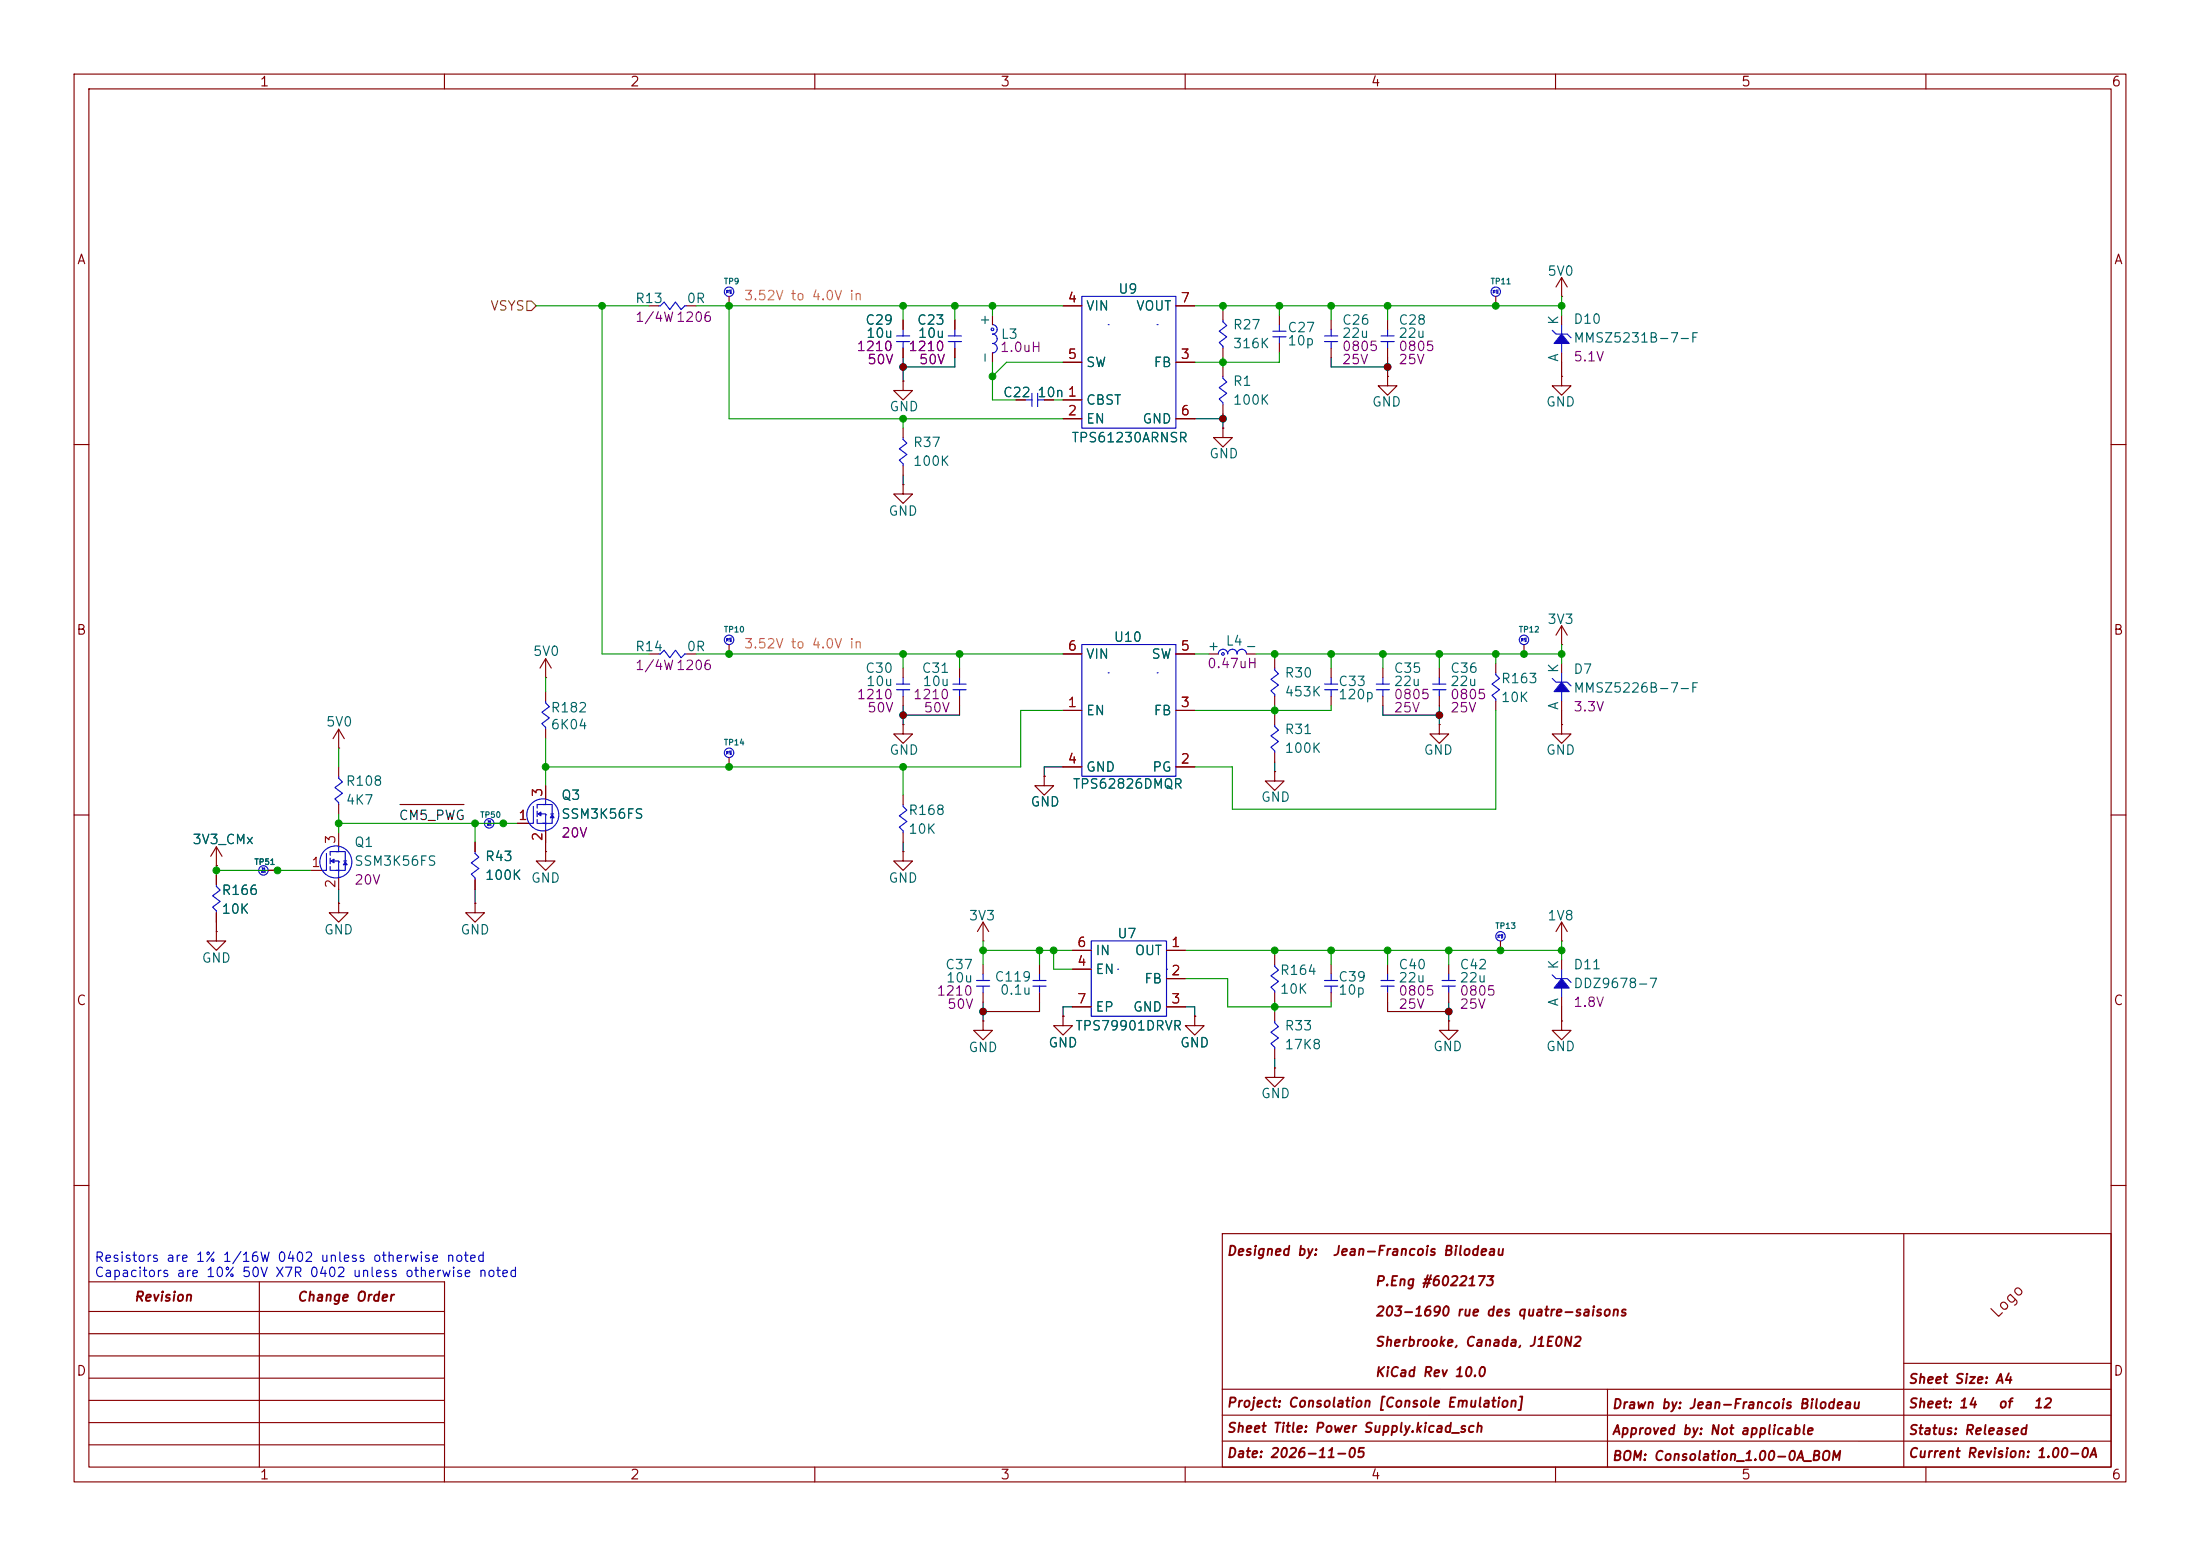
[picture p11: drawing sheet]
<svg xmlns="http://www.w3.org/2000/svg" width="297mm" height="210mm" viewBox="0 0 297 210" stroke-linecap="round" stroke-linejoin="round" font-family="sans-serif">
<g fill="none" stroke="#840000" stroke-width=".15">
<path d="M10 10h277v190h-277zM12 12h273v186h-273zM60 10v2M110 10v2M160 10v2M210 10v2M260 10v2M10 60h2M285 60h2M10 110h2M285 110h2M10 160h2"/>
<path d="M12 173h48v27M12 177h48M35 173v25M165 166.5h120v31.5h-120zM257 166.5v31.5M285 160h2M12 180h48M12 183h48M12 186h48M12 189h48M12 192h48M12 195h48"/>
<path d="M110 198v2M160 198v2M165 194.5h120M165 191h120M165 187.5h120M210 198v2M217 187.5v10.5M257 184h28M260 198v2"/>
</g>
<g fill="#00f">
<path d="M72.6 109.9l.4-.3v.5z"/>
<path d="M74.5 110l.3 .4h-.5z"/>
</g>
<g fill="none" stroke="#00f" stroke-width=".15">
<path d="M128 46.1h1.8M128 45.3h1.8M128.9 44.5v.8M128.9 46.1v.9M45.7 104.8v.2l.5 .5-1 .8 1 .8-1 .7 .5 .5v.3M72 108.8v2.3h-.5M72.5 109.5v.7M72.5 110.6v.5M72.6 111.1h1.1v.9M72.6 109.9l.4-.3v.5zM72.9 109.9h.8v1.4M73.3 108.6h1.2v1.3"/>
<path d="M73.7 108v.6h-1.2v.5M73.7 110h.1M74.4 109.9h.3M74.5 110.2v.9h-1.2M74.5 110l.3 .4h-.5zM186.4 133.1h1.8M186.4 132.3h1.8M187.3 131.4v.9M187.3 133.1v.9M194.7 133.1h1.8M194.7 132.3h1.8M195.6 131.4v.9"/>
<path d="M195.6 133.1v.9M209.5 131.6l.6 .5h.7M210.8 132.1h.8l.5 .5M210.8 130.8v1.3M210.8 133.4v1.2"/>
<circle cx="73.3" cy="110" r="2.16"/>
<circle cx="202.6" cy="126.4" r=".63"/>
</g>
<g fill="none" stroke="#840000" stroke-width=".15">
<path d="M128.9 43.2v1.3M128.9 47v1.3M45.7 98.4v2.6M45.7 98.4l-.7 1.3M45.7 98.4l.8 1.3M45.7 101h.1M45.7 103.5v1.3M45.7 108.6v1.3M69.8 111.1h1.6M73.7 106v1.8M73.7 112.1v1.6M29.2 125.7v1.3h1.3l-1.3 1.3-1.3-1.3h1.3"/>
<path d="M29.2 125.7h.1M45.7 121.9v1.3h1.3l-1.3 1.3-1.3-1.3h1.3M45.7 121.9h.1M64.1 121.9v1.3h1.3l-1.3 1.3-1.2-1.3h1.2M64.1 121.9h.1M187.3 130.2v1.2M187.3 134v1.3M195.6 137.8v1.3h1.2l-1.2 1.2-1.3-1.2h1.3M195.6 137.8h.1M195.6 130.2v1.2M195.6 134v1.3M202.6 127v1.3"/>
<path d="M210.8 127h.1M210.8 137.8v1.3h1.3l-1.3 1.2-1.3-1.2h1.3M210.8 137.8h.1M210.8 124.5l-.7 1.2M210.8 124.5l.8 1.2M210.8 124.5v2.5M210.8 129.5v1.3M210.8 134.6v1.3M172.1 144.1v1.3h-1.3l1.3 1.3 1.3-1.3h-1.3M172.1 144.1h.1"/>
</g>
<path d="M210.8 132.1l1 1.3h-2z" fill="#00f" stroke="#00f" stroke-width=".15"/>
<g fill="#00f">
<path d="M44.7 116.2l.4-.2v.5z"/>
<path d="M46.6 116.3l.3 .4h-.5z"/>
</g>
<g fill="none" stroke="#00f" stroke-width=".15">
<path d="M88.9 41.3h.3l.5-.5 .7 1 .8-1 .7 1 .6-.5h.2M121 46.1h1.8M121 45.3h1.8M121.9 59.1v.2l.5 .5-1 .8 1 .7-1 .8 .5 .5v.3M121.9 44.5v.8M121.9 46.1v.9M134 43.8a.64 .64 0 0 1 .6 .7 .64 .64 0 0 1-.6 .6 .64 .64 0 0 1 .6 .6 .64 .64 0 0 1-.6 .7M134 46.4a.64 .64 0 0 1 .6 .6 .64 .64 0 0 1-.6 .6M138.4 54h.9M139.3 53.1v1.8M140.1 54h.9M140.1 53.1v1.8"/>
<path d="M146 40h12.7v17.8h-12.7zM149.6 43.8h.1M156.2 43.8h.1M165.1 43.2v.2l.5 .5-1 .8 1 .8-1 .7 .5 .5v.3M165.1 50.8v.3l.5 .5-1 .7 1 .8-1 .7 .5 .6v.2M171.8 45.5h1.8M171.8 44.7h1.8M172.7 43.8v.9M172.7 45.5v.9M178.8 46.1h1.8M178.8 45.3h1.8M179.7 44.5v.8"/>
<path d="M179.7 46.1v.9M186.4 46.1h1.8M186.4 45.3h1.8M187.3 44.5v.8M187.3 46.1v.9M209.5 44.6l.6 .5h.7M210.8 45.1h.8l.5 .5M210.8 43.8v1.3M210.8 46.4v1.2M73.7 94.6v.3l.5 .5-1 .7 1 .8-1 .8 .5 .5v.2M88.9 88.3h.3l.5-.5 .7 1 .8-1 .7 1 .6-.5h.2M121 93.1h1.8"/>
<path d="M121 92.3h1.8M121.9 91.4v.9M121.9 93.1v.9M128.7 93.1h1.7M128.7 92.3h1.7M129.5 91.4v.9M129.5 93.1v.9M146 87h12.7v17.8h-12.7zM149.6 90.8h.1M156.2 90.8h.1M165.1 87.6a.63 .63 0 0 0-.6 .7M165.1 87.6a.64 .64 0 0 1 .6 .7 .63 .63 0 0 1 .7-.7"/>
<path d="M166.4 87.6a.64 .64 0 0 1 .6 .7 .63 .63 0 0 1 .6-.7M167.6 87.6a.64 .64 0 0 1 .7 .7M172.1 90.2v.2l.5 .5-1 .8 1 .8-1 .7 .5 .5v.3M172.1 97.8v.2l.5 .6-1 .7 1 .8-1 .7 .5 .5v.3M178.8 93.1h1.8M178.8 92.3h1.8M179.7 91.4v.9M179.7 93.1v.9M185.8 93.1h1.8M185.8 92.3h1.8M186.7 91.4v.9M186.7 93.1v.9"/>
<path d="M193.4 93.1h1.8M193.4 92.3h1.8M194.3 91.4v.9M194.3 93.1v.9M201.9 90.8v.3l.5 .5-1 .7 1 .8-1 .8 .5 .5v.2M209.5 91.6l.6 .5h.7M210.8 92.1h.8l.5 .5M210.8 90.8v1.3M210.8 93.3v1.3M29.2 119.4v.2l.5 .5-1 .8 1 .8-1 .7 .5 .5v.3M44.1 115.2v2.3h-.5M44.6 115.8v.8"/>
<path d="M44.6 117v.5M44.6 117.5h1.1v.9M44.7 116.2l.4-.2v.5zM45 116.2h.7v1.4M45.3 114.9h1.3v1.3M45.7 114.3v.6h-1.1v.5M45.7 116.3h.1M46.4 116.2h.4M46.6 116.6v.9h-1.3M46.6 116.3l.3 .4h-.5zM64.1 114.9v.3l.5 .5-1 .8 1 .7-1 .8 .5 .5v.2M121.9 108.6v.2l.5 .5-1 .8 1 .8-1 .7 .5 .5v.3"/>
<path d="M131.8 133.1h1.8M131.8 132.3h1.8M132.7 131.4v.9M132.7 133.1v.9M139.4 133.1h1.8M139.4 132.3h1.8M140.3 131.4v.9M140.3 133.1v.9M147.3 127h10.2v10.2h-10.2zM150.9 130.8h.1M157.5 130.8h.1M172.1 137.8v.2l.5 .6-1 .7 1 .8-1 .7 .5 .6v.2"/>
<path d="M172.1 130.2v.2l.5 .5-1 .8 1 .8-1 .7 .5 .5v.3M178.8 133.1h1.8M178.8 132.3h1.8M179.7 131.4v.9M179.7 133.1v.9"/>
<circle cx="98.4" cy="39.4" r=".63"/>
<circle cx="201.9" cy="39.4" r=".63"/>
<circle cx="134" cy="44.4" r=".18"/>
<circle cx="98.4" cy="86.4" r=".63"/>
<circle cx="165.1" cy="88.3" r=".18"/>
<circle cx="205.7" cy="86.4" r=".63"/>
<circle cx="35.6" cy="117.5" r=".63"/>
<circle cx="45.3" cy="116.3" r="2.16"/>
<circle cx="66" cy="111.1" r=".63"/>
<circle cx="98.4" cy="101.6" r=".63"/>
</g>
<g fill="none" stroke="#840000" stroke-width=".15">
<path d="M210.8 37.5v2.5M210.8 37.5l-.7 1.2M210.8 37.5l.8 1.2M87.6 41.3h1.3M92.7 41.3h1.3M98.4 40v1.3M121.9 51.4v1.3h-1.3l1.3 1.3 1.3-1.3h-1.3M121.9 51.4h.1M121.9 43.2v1.3M121.9 47v1.3M121.9 57.8v1.3M128.9 43.2v1.3"/>
<path d="M128.9 47v1.3M134 42.5v1.3M134 47.6v1.3M137.2 54h1.2M141 54h1.2M143.5 54h2.5M143.5 56.5h2.5M143.5 48.9h2.5M143.5 41.3h2.5M158.7 56.5h2.6M158.7 48.9h2.6M158.7 41.3h2.6"/>
<path d="M165.1 57.8v1.3h-1.3l1.3 1.2 1.3-1.2h-1.3M165.1 57.8h.1M165.1 41.9v1.3M165.1 47v1.3M165.1 49.5v1.3M165.1 54.6v1.3M172.7 42.5v1.3M172.7 46.4v1.2M179.7 43.2v1.3M179.7 47v1.3M187.3 50.8v1.3h1.3l-1.3 1.2-1.2-1.2h1.2M187.3 50.8h.1"/>
<path d="M187.3 43.2v1.3M187.3 47v1.3M201.9 40v1.3M210.8 50.8v1.3h1.3l-1.3 1.2-1.3-1.2h1.3M210.8 50.8h.1M210.8 40h.1M210.8 42.5v1.3M210.8 47.6v1.3M121.9 65.4v1.3h1.3l-1.3 1.2-1.3-1.2h1.3M121.9 65.4h.1M121.9 62.9v1.2M73.7 91.4h.1"/>
<path d="M73.7 88.9l-.8 1.3M73.7 88.9l.7 1.3M73.7 88.9v2.5M73.7 93.3v1.3M73.7 98.4v1.3M87.6 88.3h1.3M92.7 88.3h1.3M98.4 87v1.3M121.9 97.8v1.3h-1.3l1.3 1.2 1.3-1.2h-1.3M121.9 97.8h.1M121.9 90.2v1.2M121.9 94v1.3"/>
<path d="M129.5 90.2v1.2M129.5 94v1.3M143.5 88.3h2.5M143.5 95.9h2.5M158.7 88.3h2.6M158.7 95.9h2.6M163.2 88.3h1.3M168.3 88.3h1.2M172.1 88.9v1.3M172.1 94v1.3M172.1 96.5v1.3M179.7 90.2v1.2"/>
<path d="M179.7 94v1.3M186.7 90.2v1.2M186.7 94v1.3M194.3 97.8v1.3h1.3l-1.3 1.2-1.3-1.2h1.3M194.3 97.8h.1M194.3 90.2v1.2M194.3 94v1.3M201.9 89.5v1.3M201.9 94.6v1.3M205.7 87v1.3M210.8 87h.1M210.8 97.8v1.3h1.3l-1.3 1.2-1.3-1.2h1.3"/>
<path d="M210.8 97.8h.1M210.8 84.5l-.7 1.2M210.8 84.5l.8 1.2M210.8 84.5v2.5M210.8 89.5v1.3M210.8 94.6v1.3M29.2 116.8h.1M29.2 114.3l-.8 1.3M29.2 114.3l.8 1.3M29.2 114.3v2.5M29.2 118.1v1.3M36.2 117.5h1.3"/>
<path d="M41.9 117.5h1.5M45.7 112.4v1.8M45.7 118.5v1.5M64.1 113.7v1.2M64.1 118.7v1.3M66.7 111.1h1.2M69.8 111.1h1.6M73.7 114.9v1.3h1.2l-1.2 1.3-1.3-1.3h1.3M73.7 114.9h.1M73.7 106v1.8M73.7 112.1v1.6M98.4 102.2v1.3"/>
<path d="M121.9 114.9v1.3h1.3l-1.3 1.3-1.3-1.3h1.3M121.9 114.9h.1M121.9 107.3v1.3M121.9 112.4v1.3M141 104.8v1.2h-1.3l1.3 1.3 1.2-1.3h-1.2M141 104.8h.1M143.5 103.5h2.5M158.7 103.5h2.6M172.1 104.1v1.3h-1.3l1.3 1.3 1.3-1.3h-1.3M172.1 104.1h.1M172.1 101.6v1.3M29.2 123.2v1.3"/>
<path d="M132.7 127h.1M132.7 137.8v1.3h1.3l-1.3 1.2-1.3-1.2h1.3M132.7 137.8h.1M132.7 124.5l-.7 1.2M132.7 124.5l.8 1.2M132.7 124.5v2.5M132.7 130.2v1.2M132.7 134v1.3M140.3 130.2v1.2M140.3 134v1.3M143.5 137.2v1.2h1.3l-1.3 1.3-1.3-1.3h1.3M143.5 137.2h.1"/>
<path d="M144.8 128.3h2.5M144.8 135.9h2.5M144.8 130.8h2.5M157.5 128.3h2.5M157.5 132.1h2.5M157.5 135.9h2.5M161.3 137.2v1.2h-1.3l1.3 1.3 1.3-1.3h-1.3M161.3 137.2h.1M172.1 128.9v1.3M172.1 134v1.3M172.1 136.5v1.3M179.7 130.2v1.2"/>
<path d="M179.7 134v1.3M172.1 141.6v1.3"/>
</g>
<g fill="#00f" stroke="#00f" stroke-width=".15">
<path d="M210.8 45.1l1 1.3h-2z"/>
<path d="M210.8 92.1l1 1.2h-2z"/>
</g>
<path d="M71.1 40.6h.7l.6 .7-.6 .6h-.7z" fill="none" stroke="#725600" stroke-width=".15"/>
<path d="M54 108.6h8.6" fill="none" stroke="#0f0f0f" stroke-width=".15"/>
<g fill="none" stroke="#000" stroke-width=".15">
<path d="M121.9 48.3v3.1M128.9 48.3v1.2h-7M161.3 56.5h3.8M165.1 55.9v1.9M179.7 48.3v1.2h7.6M187.3 48.3v2.5M210.8 48.9v1.9M121.9 64.1v1.3M121.9 95.3v2.5M129.5 95.3v1.2h-7.6M186.7 95.3v1.2h7.6M194.3 95.3v2.5"/>
<path d="M210.8 95.9v1.9M73.7 113.7v1.2M121.9 113.7v1.2M143.5 103.5h-2.5v1.3M172.1 102.9v1.2M29.2 124.5v1.2M45.7 120v1.9M64.1 120v1.9M132.7 135.3v2.5M140.3 135.3v1.2h-7.6M144.8 135.9h-1.3v1.3M160 135.9h1.3v1.3"/>
<path d="M187.3 135.3v1.2h8.3M195.6 135.3v2.5M210.8 135.9v1.9M172.1 142.9v1.2"/>
</g>
<g fill="none" stroke="#009600" stroke-width=".15">
<path d="M72.4 41.3h15.2M81.3 41.3v47h6.3M94 41.3h49.5M98.4 41.3v15.2h45.1M121.9 41.3v1.9M121.9 56.5v1.3M128.9 41.3v1.9M134 48.9v5.1h3.2M134 41.3v1.2M142.2 54h1.3M143.5 48.9h-7.6l-1.9 1.9M161.3 41.3h49.5"/>
<path d="M165.1 41.3v.6M165.1 48.3v1.2M172.7 41.3v1.2M172.7 47.6v1.3h-11.4M179.7 41.3v1.9M187.3 41.3v1.9M210.8 40v2.5M73.7 91.4v1.9M73.7 99.7v6.3M94 88.3h49.5M121.9 88.3v1.9M129.5 88.3v1.9"/>
<path d="M143.5 95.9h-5.7v7.6h-64.1M161.3 88.3h1.9M169.5 88.3h41.3M172.1 88.3v.6M172.1 95.3v1.2M179.7 95.3v.6h-18.4M179.7 88.3v1.9M186.7 88.3v1.9M194.3 88.3v1.9M201.9 88.3v1.2M201.9 95.9v13.3h-35.5v-5.7h-5.1M210.8 87v2.5"/>
<path d="M29.2 116.8v1.3M29.2 117.5h12.7M45.7 101v2.5M45.7 109.9v2.5M45.7 111.1h24.1M64.1 111.1v2.6M121.9 103.5v3.8M132.7 128.3h12.1M132.7 127v3.2M140.3 128.3v1.9M142.2 128.3v2.5h2.6M160 132.1h5.7v3.8h14v-.6"/>
<path d="M160 128.3h50.8M172.1 128.3v.6M172.1 135.3v1.2M179.7 128.3v1.9M187.3 128.3v1.9M195.6 128.3v1.9M210.8 127v2.5"/>
</g>
<g fill="#009600" stroke="#009600" stroke-width=".14">
<circle cx="45.7" cy="111.1" r=".46"/>
<circle cx="64.1" cy="111.1" r=".46"/>
<circle cx="29.2" cy="117.5" r=".46"/>
<circle cx="67.9" cy="111.1" r=".46"/>
<circle cx="37.5" cy="117.5" r=".46"/>
<circle cx="98.4" cy="88.3" r=".46"/>
<circle cx="129.5" cy="88.3" r=".46"/>
<circle cx="142.2" cy="128.3" r=".46"/>
<circle cx="98.4" cy="103.5" r=".46"/>
<circle cx="134" cy="41.3" r=".46"/>
<circle cx="128.9" cy="41.3" r=".46"/>
<circle cx="121.9" cy="41.3" r=".46"/>
<circle cx="132.7" cy="128.3" r=".46"/>
<circle cx="121.9" cy="103.5" r=".46"/>
<circle cx="140.3" cy="128.3" r=".46"/>
<circle cx="121.9" cy="88.3" r=".46"/>
<circle cx="81.3" cy="41.3" r=".46"/>
<circle cx="73.7" cy="103.5" r=".46"/>
<circle cx="179.7" cy="88.3" r=".46"/>
<circle cx="172.1" cy="88.3" r=".46"/>
<circle cx="172.1" cy="95.9" r=".46"/>
<circle cx="187.3" cy="41.3" r=".46"/>
<circle cx="210.8" cy="41.3" r=".46"/>
<circle cx="179.7" cy="41.3" r=".46"/>
<circle cx="201.9" cy="41.3" r=".46"/>
<circle cx="172.1" cy="135.9" r=".46"/>
<circle cx="172.1" cy="128.3" r=".46"/>
<circle cx="121.9" cy="56.5" r=".46"/>
<circle cx="134" cy="50.8" r=".46"/>
<circle cx="187.3" cy="128.3" r=".46"/>
<circle cx="179.7" cy="128.3" r=".46"/>
<circle cx="210.8" cy="128.3" r=".46"/>
<circle cx="195.6" cy="128.3" r=".46"/>
<circle cx="202.6" cy="128.3" r=".46"/>
<circle cx="194.3" cy="88.3" r=".46"/>
<circle cx="205.7" cy="88.3" r=".46"/>
<circle cx="201.9" cy="88.3" r=".46"/>
<circle cx="210.8" cy="88.3" r=".46"/>
<circle cx="186.7" cy="88.3" r=".46"/>
<circle cx="165.1" cy="48.9" r=".46"/>
<circle cx="172.7" cy="41.3" r=".46"/>
<circle cx="165.1" cy="41.3" r=".46"/>
<circle cx="98.4" cy="41.3" r=".46"/>
</g>
<g fill="#000" stroke="#000" stroke-width=".14">
<circle cx="121.9" cy="49.5" r=".46"/>
<circle cx="165.1" cy="56.5" r=".46"/>
<circle cx="187.3" cy="49.5" r=".46"/>
<circle cx="121.9" cy="96.5" r=".46"/>
<circle cx="194.3" cy="96.5" r=".46"/>
<circle cx="132.7" cy="136.5" r=".46"/>
<circle cx="195.6" cy="136.5" r=".46"/>
</g>
<text font-size="1.5" fill="#840000" x="269.8" y="178.3" transform="rotate(-45 269.8 178.3)">Logo</text>
<g font-size="1.3" fill="#840000">
<text x="35" y="12">1</text>
<text x="85" y="12">2</text>
<text x="135" y="12">3</text>
<text x="185" y="12">4</text>
<text x="235" y="12">5</text>
<text x="285" y="12">6</text>
<text x="10.3" y="36">A</text>
<text x="285.3" y="36">A</text>
<text x="10.2" y="86">B</text>
<text x="285.2" y="86">B</text>
<text x="10.2" y="136">C</text>
<text x="285.2" y="136">C</text>
<text x="165.5" y="169.8">Designed by:</text>
<text x="179.8" y="169.8">Jean-Francois Bilodeau</text>
<text x="185.5" y="173.9">P.Eng #6022173</text>
<text x="18" y="176">Revision</text>
<text x="40" y="176">Change Order</text>
<text x="185.5" y="178">203-1690 rue des quatre-saisons</text>
<text x="10.2" y="186">D</text>
<text x="185.5" y="182.1">Sherbrooke, Canada, J1E0N2</text>
<text x="285.2" y="186">D</text>
<text x="165.5" y="190.3">Project: Consolation [Console Emulation]</text>
<text x="185.5" y="186.1">KiCad Rev 10.0</text>
<text x="217.5" y="190.5">Drawn by: Jean-Francois Bilodeau</text>
<text x="257.5" y="187.1">Sheet Size: A4</text>
<text x="257.5" y="190.4">Sheet: 14</text>
<text x="269.6" y="190.4">of</text>
<text x="274.4" y="190.4">12</text>
<text x="165.5" y="197.1">Date: 2026-11-05</text>
<text x="165.5" y="193.7">Sheet Title: Power Supply.kicad_sch</text>
<text x="217.5" y="197.5">BOM: Consolation_1.00-0A_BOM</text>
<text x="217.5" y="194">Approved by: Not applicable</text>
<text x="257.5" y="197.1">Current Revision: 1.00-0A</text>
<text x="257.5" y="194">Status: Released</text>
<text x="35" y="200">1</text>
<text x="85" y="200">2</text>
<text x="135" y="200">3</text>
<text x="185" y="200">4</text>
<text x="235" y="200">5</text>
<text x="285" y="200">6</text>
</g>
<g font-size="1.3" fill="#006464">
<text x="85.7" y="41.2">R13</text>
<text x="92.6" y="41.2">0R</text>
<text x="150.9" y="40">U9</text>
<text x="208.8" y="37.5">5V0</text>
<text x="116.7" y="44.1">C29</text>
<text x="116.8" y="45.9">10u</text>
<text x="123.7" y="44.1">C23</text>
<text x="123.8" y="45.9">10u</text>
<text x="133.9" y="44.1" transform="rotate(-90 133.9 44.1)">+</text>
<text x="135" y="46">L3</text>
<text x="146.5" y="42.2">VIN</text>
<text x="153.3" y="42.2">VOUT</text>
<text x="166.4" y="44.8">R27</text>
<text x="166.4" y="47.3">316K</text>
<text x="173.7" y="45.2">C27</text>
<text x="173.7" y="46.9">10p</text>
<text x="181.1" y="44.1">C26</text>
<text x="181.1" y="45.9">22u</text>
<text x="188.7" y="44.1">C28</text>
<text x="188.7" y="45.9">22u</text>
<text x="210.7" y="43.9" transform="rotate(-90 210.7 43.9)">K</text>
<text x="212.3" y="44">D10</text>
<text x="212.3" y="46.6">MMSZ5231B-7-F</text>
<text x="133.9" y="49.2" transform="rotate(-90 133.9 49.2)">-</text>
<text x="135.3" y="53.9">C22</text>
<text x="139.9" y="53.9">10n 1</text>
<text x="146.5" y="49.9">SW</text>
<text x="155.7" y="49.9">FB</text>
<text x="166.4" y="52.4">R1</text>
<text x="210.7" y="48.9" transform="rotate(-90 210.7 48.9)">A</text>
<text x="120" y="55.8">GND</text>
<text x="146.5" y="54.9">CBST</text>
<text x="146.5" y="57.5">EN</text>
<text x="154.1" y="57.5">GND</text>
<text x="166.4" y="54.9">100K</text>
<text x="185.1" y="55.2">GND</text>
<text x="208.6" y="55.2">GND</text>
<text x="123.2" y="60.7">R37</text>
<text x="123.2" y="63.2">100K</text>
<text x="144.6" y="60">TPS61230ARNSR</text>
<text x="163.2" y="62.2">GND</text>
<text x="119.9" y="69.9">GND</text>
<text x="71.9" y="88.8">5V0</text>
<text x="85.7" y="88.2">R14</text>
<text x="92.6" y="88.2">0R</text>
<text x="146.5" y="89.2">VIN</text>
<text x="150.3" y="86.9">U10</text>
<text x="155.4" y="89.2">SW</text>
<text x="162.9" y="88.1">+</text>
<text x="165.4" y="87.5">L4</text>
<text x="168" y="88.1">-</text>
<text x="208.8" y="84.5">3V3</text>
<text x="116.7" y="91.1">C30</text>
<text x="116.8" y="92.9">10u</text>
<text x="124.3" y="91.1">C31</text>
<text x="124.5" y="92.9">10u</text>
<text x="173.3" y="91.8">R30</text>
<text x="173.3" y="94.3">453K</text>
<text x="180.6" y="92.9">C33</text>
<text x="180.6" y="94.7">120p</text>
<text x="188.1" y="91.1">C35</text>
<text x="188.1" y="92.9">22u</text>
<text x="195.7" y="91.1">C36</text>
<text x="195.7" y="92.9">22u</text>
<text x="202.5" y="92.5">R163</text>
<text x="202.5" y="95.1">10K</text>
<text x="210.7" y="95.9" transform="rotate(-90 210.7 95.9)">A</text>
<text x="210.7" y="90.9" transform="rotate(-90 210.7 90.9)">K</text>
<text x="212.3" y="91.3">D7</text>
<text x="212.3" y="93.8">MMSZ5226B-7-F</text>
<text x="43.9" y="98.4">5V0</text>
<text x="74.3" y="96.5">R182</text>
<text x="74.3" y="98.8">6K04</text>
<text x="146.5" y="96.8">EN</text>
<text x="155.7" y="96.8">FB</text>
<text x="173.3" y="99.4">R31</text>
<text x="173.3" y="101.9">100K</text>
<text x="46.6" y="106.4">R108</text>
<text x="120" y="102.2">GND</text>
<text x="144.7" y="106.8">TPS62826DMQR</text>
<text x="146.5" y="104.5">GND</text>
<text x="155.5" y="104.5">PG</text>
<text x="192.1" y="102.2">GND</text>
<text x="208.6" y="102.2">GND</text>
<text x="46.6" y="108.9">4K7</text>
<text x="75.7" y="108.3">Q3</text>
<text x="75.7" y="110.8">SSM3K56FS</text>
<text x="122.5" y="110.3">R168</text>
<text x="122.5" y="112.9">10K</text>
<text x="139" y="109.2">GND</text>
<text x="170.1" y="108.5">GND</text>
<text x="25.9" y="114.2">3V3_CMx</text>
<text x="47.7" y="114.6">Q1</text>
<text x="47.7" y="117.2">SSM3K56FS</text>
<text x="65.4" y="116.5">R43</text>
<text x="65.4" y="119.1">100K</text>
<text x="71.6" y="119.5">GND</text>
<text x="119.9" y="119.5">GND</text>
<text x="29.8" y="121.1">R166</text>
<text x="29.8" y="123.6">10K</text>
<text x="130.7" y="124.5">3V3</text>
<text x="208.8" y="124.5">1V8</text>
<text x="27.1" y="130.2">GND</text>
<text x="43.7" y="126.4">GND</text>
<text x="62.1" y="126.4">GND</text>
<text x="127.5" y="131.1">C37</text>
<text x="147.8" y="131.8">EN</text>
<text x="147.8" y="129.2">IN</text>
<text x="150.7" y="126.9">U7</text>
<text x="153.1" y="129.2">OUT</text>
<text x="172.7" y="131.9">R164</text>
<text x="188.7" y="131.1">C40</text>
<text x="197" y="131.1">C42</text>
<text x="210.7" y="130.9" transform="rotate(-90 210.7 130.9)">K</text>
<text x="212.3" y="131.1">D11</text>
<text x="127.6" y="132.9">10u</text>
<text x="134.2" y="132.8">C119</text>
<text x="134.9" y="134.6">0.1u</text>
<text x="147.8" y="136.9">EP</text>
<text x="152.9" y="136.9">GND</text>
<text x="154.4" y="133">FB</text>
<text x="172.7" y="134.4">10K</text>
<text x="180.6" y="132.8">C39</text>
<text x="180.6" y="134.6">10p</text>
<text x="188.7" y="132.9">22u</text>
<text x="197" y="132.9">22u</text>
<text x="210.7" y="135.9" transform="rotate(-90 210.7 135.9)">A</text>
<text x="212.3" y="133.7">DDZ9678-7</text>
<text x="130.7" y="142.3">GND</text>
<text x="141.4" y="141.7">GND</text>
<text x="145.1" y="139.4">TPS79901DRVR</text>
<text x="159.2" y="141.7">GND</text>
<text x="173.3" y="139.4">R33</text>
<text x="173.3" y="141.9">17K8</text>
<text x="193.4" y="142.2">GND</text>
<text x="208.6" y="142.2">GND</text>
<text x="170.1" y="148.5">GND</text>
</g>
<g font-size="1.3" fill="#f90">
<text x="100.3" y="40.8">3.52V to 4.0V in</text>
<text x="100.3" y="87.8">3.52V to 4.0V in</text>
</g>
<g font-size="1.3" fill="#a90000">
<text x="144" y="41.1">4</text>
<text x="159.3" y="41.1">7</text>
<text x="144" y="48.8">5</text>
<text x="159.3" y="48.8">3</text>
<text x="144" y="56.4">2</text>
<text x="159.3" y="56.4">6</text>
<text x="144" y="88.1">6</text>
<text x="159.3" y="88.1">5</text>
<text x="144" y="95.8">1</text>
<text x="159.3" y="95.8">3</text>
<text x="73.5" y="107.7" transform="rotate(-90 73.5 107.7)">3</text>
<text x="144" y="103.4">4</text>
<text x="159.3" y="103.4">2</text>
<text x="69.9" y="111">1</text>
<text x="73.5" y="113.6" transform="rotate(-90 73.5 113.6)">2</text>
<text x="41.9" y="117.3">1</text>
<text x="45.6" y="120" transform="rotate(-90 45.6 120)">2</text>
<text x="45.6" y="114" transform="rotate(-90 45.6 114)">3</text>
<text x="145.3" y="130.7">4</text>
<text x="145.3" y="128.1">6</text>
<text x="158" y="128.1">1</text>
<text x="158" y="131.9">2</text>
<text x="145.3" y="135.8">7</text>
<text x="158" y="135.8">3</text>
</g>
<text font-size="1.3" fill="#725600" x="66.1" y="42.2">VSYS</text>
<g font-size="1.3" fill="#840084">
<text x="85.7" y="43.8">1/4W1206</text>
<text x="115.6" y="47.7">1210</text>
<text x="122.5" y="47.7">1210</text>
<text x="134.9" y="47.8">1.0uH</text>
<text x="181.1" y="47.7">0805</text>
<text x="188.7" y="47.7">0805</text>
<text x="117" y="49.5">50V</text>
<text x="124" y="49.5">50V</text>
<text x="181.1" y="49.5">25V</text>
<text x="188.7" y="49.5">25V</text>
<text x="212.3" y="49.1">5.1V</text>
<text x="85.7" y="90.8">1/4W1206</text>
<text x="115.6" y="94.7">1210</text>
<text x="123.2" y="94.7">1210</text>
<text x="162.9" y="90.5">0.47uH</text>
<text x="188.1" y="94.7">0805</text>
<text x="195.7" y="94.7">0805</text>
<text x="117" y="96.5">50V</text>
<text x="124.6" y="96.5">50V</text>
<text x="188.1" y="96.5">25V</text>
<text x="195.7" y="96.5">25V</text>
<text x="212.3" y="96.3">3.3V</text>
<text x="75.7" y="113.4">20V</text>
<text x="47.7" y="119.7">20V</text>
<text x="126.4" y="134.7">1210</text>
<text x="127.8" y="136.5">50V</text>
<text x="188.7" y="134.7">0805</text>
<text x="188.7" y="136.5">25V</text>
<text x="197" y="134.7">0805</text>
<text x="197" y="136.5">25V</text>
<text x="212.3" y="136.2">1.8V</text>
</g>
<text font-size="1.3" fill="#0f0f0f" x="53.7" y="111">CM5_PWG</text>
<g font-size="1.3" fill="#0000c2">
<text x="12.7" y="170.6">Resistors are 1% 1/16W 0402 unless otherwise noted</text>
<text x="12.7" y="172.7">Capacitors are 10% 50V X7R 0402 unless otherwise noted</text>
</g>
<g font-size=".8" fill="#006464">
<text x="97.7" y="38.5">TP9</text>
<text x="201.2" y="38.5">TP11</text>
<text x="97.7" y="85.5">TP10</text>
<text x="205" y="85.5">TP12</text>
<text x="97.7" y="100.8">TP14</text>
<text x="64.8" y="110.6">TP50</text>
<text x="34.3" y="116.9">TP51</text>
<text x="201.8" y="125.5">TP13</text>
</g>
<g font-size=".3" fill="#00f">
<text x="98.4" y="39.6" transform="rotate(-90 98.4 39.6)">75</text>
<text x="98.8" y="39.7" transform="rotate(-90 98.8 39.7)">mil</text>
<text x="201.9" y="39.6" transform="rotate(-90 201.9 39.6)">75</text>
<text x="202.3" y="39.7" transform="rotate(-90 202.3 39.7)">mil</text>
<text x="98.4" y="86.6" transform="rotate(-90 98.4 86.6)">75</text>
<text x="98.8" y="86.7" transform="rotate(-90 98.8 86.7)">mil</text>
<text x="205.7" y="86.6" transform="rotate(-90 205.7 86.6)">75</text>
<text x="206.1" y="86.7" transform="rotate(-90 206.1 86.7)">mil</text>
<text x="98.4" y="101.9" transform="rotate(-90 98.4 101.9)">75</text>
<text x="98.8" y="101.9" transform="rotate(-90 98.8 101.9)">mil</text>
<text x="65.7" y="111.5">mil</text>
<text x="65.8" y="111.1">75</text>
<text x="35.2" y="117.9">mil</text>
<text x="35.3" y="117.5">75</text>
<text x="202.6" y="126.6" transform="rotate(-90 202.6 126.6)">75</text>
<text x="203" y="126.7" transform="rotate(-90 203 126.7)">mil</text>
</g>
</svg>
